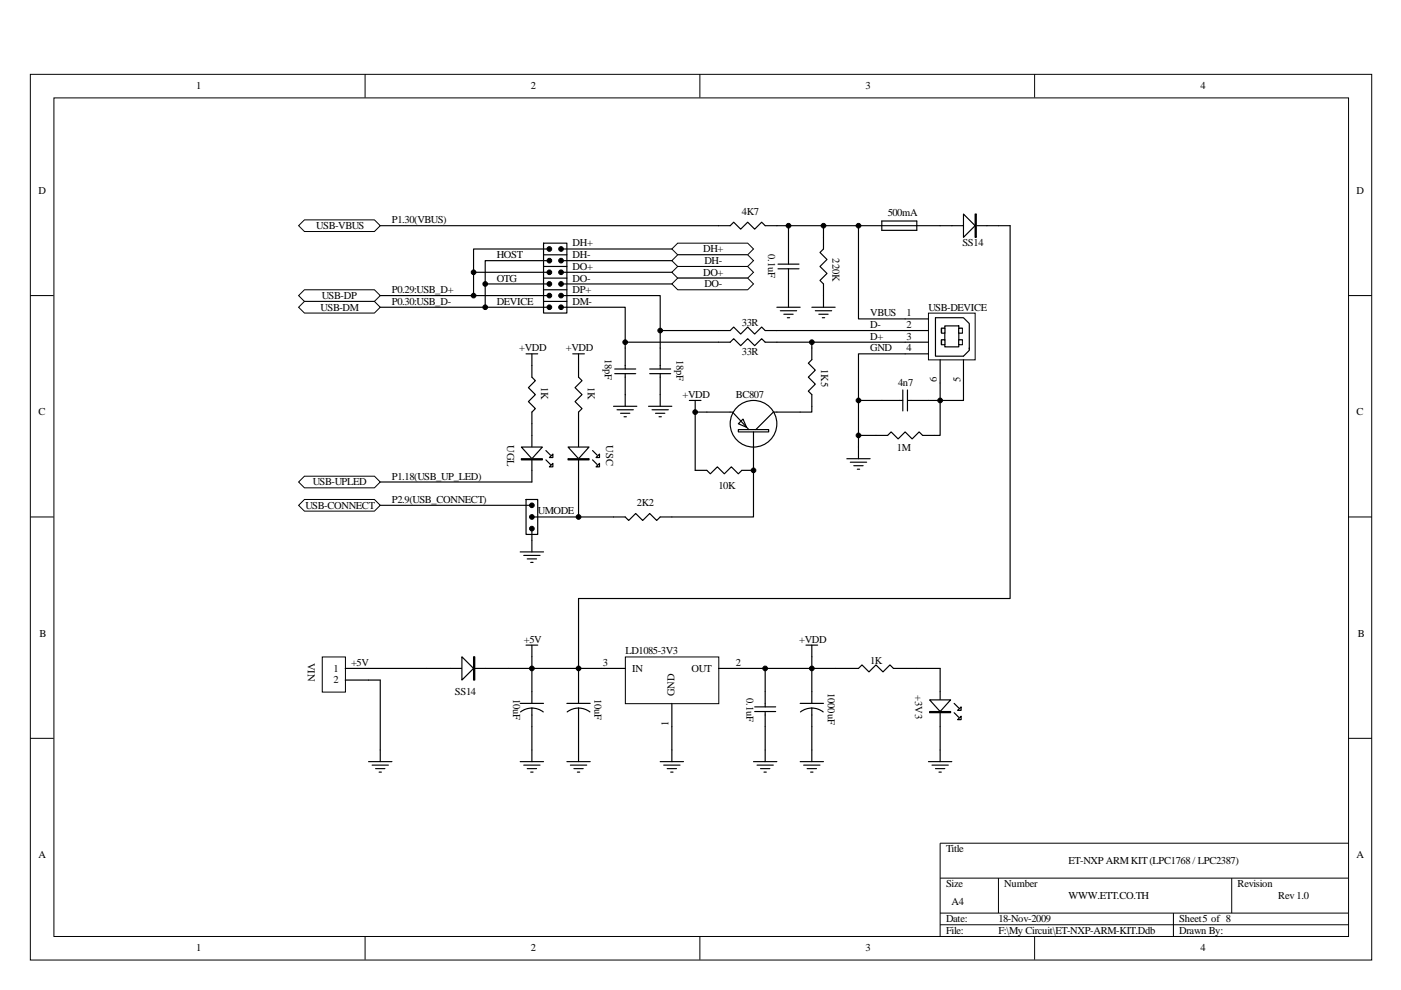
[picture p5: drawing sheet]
<svg xmlns="http://www.w3.org/2000/svg" width="297mm" height="210mm" viewBox="0 0 297 210" stroke-linecap="round" stroke-linejoin="round" font-family="sans-serif">
<g fill="none" stroke="#000" stroke-width=".21">
<path d="M6.4 15.8h284.4v187.8h-284.4zM77.4 15.7v5M148.4 15.7v5M219.4 15.7v5M11.4 20.8h274.5v177.8h-274.5zM6.4 62.7h5M285.9 62.7h4.9M6.4 109.6h5M285.9 109.6h4.9M6.4 156.5h5M285.9 156.5h4.9M285.9 178.8h-86.6v19.7"/>
<path d="M77.4 198.5v5M148.4 198.5v5M199.3 186.2h86.6M199.3 193.6h86.6M199.3 196.1h86.6M211.7 186.2v7.4M219.4 198.5v5M248.8 193.6v4.9M261.1 186.2v7.4"/>
</g>
<path d="M191.9 67.6h4.9M191.9 70.1h4.9M191.9 72.6h4.9M191.9 75h4.9" fill="none" stroke="#000" stroke-width=".25"/>
<path d="M196.9 66.5h9.9v9.8h-9.9z" fill="#fff"/>
<path d="M196.8 66.4h10v9.9h-10z" fill="none" stroke="#000" stroke-width=".21"/>
<path d="M200.3 69.1h3v4.4h-3zM200.3 69.6h-.7v1h.7M200.3 72.1h-.7v.9h.7M203.3 69.6h.7v1h-.7M203.3 72.1h.7v.9h-.7M205.5 73.8v.5l-1.2 1.2h-6v-8.1h6l1.2 1.2v5.4" fill="none" stroke="#000" stroke-width=".25"/>
<path d="M203.4 72.2h.6v.9h-.6z" fill="#fff"/>
<path d="M203.3 72.1h.7v1h-.7z" fill="none" stroke="#000" stroke-width=".21"/>
<path d="M203.4 69.7h.6v.9h-.6z" fill="#fff"/>
<path d="M203.3 69.6h.7v1h-.7z" fill="none" stroke="#000" stroke-width=".21"/>
<path d="M199.7 69.7h.6v.9h-.6z" fill="#fff"/>
<path d="M199.6 69.6h.7v1h-.7z" fill="none" stroke="#000" stroke-width=".21"/>
<path d="M199.7 72.2h.6v.9h-.6z" fill="#fff"/>
<path d="M199.6 72.1h.7v1h-.7z" fill="none" stroke="#000" stroke-width=".21"/>
<g fill="none" stroke="#000" stroke-width=".25">
<path d="M152.3 70.1h2.5l.8-.8 1.4 1.5 1.5-1.5 1.5 1.5 1.5-1.5 .7 .8h29.7M152.3 72.6h2.5l.8-.8 1.4 1.5 1.5-1.5 1.5 1.5 1.5-1.5 .7 .8h29.7M191.9 75h-9.9v9.9M199.3 76.3v8.6h-6.9M204.3 76.3v8.6h-5v7.4h-3.7l-.7-.7-1.5 1.5-1.5-1.5-1.5 1.5-1.5-1.5-.7 .7h-6.2v-7.4h9.4M149.9 87.4h4.9M159.8 94.8v4.9M164.7 87.4h5M179.5 97.3h5M180.3 98h3.4M181 98.7h2M181.8 99.5h.5"/>
<path d="M182 92.3v5M191.4 82.7v4.4M192.4 82.7v4.4"/>
<circle cx="159.8" cy="89.8" r="4.9"/>
</g>
<g fill="#fff" stroke="#000" stroke-width=".25">
<path d="M156.5 89.8l1-.9 .8 1.7z"/>
<path d="M156.5 91.1h6.5v.5h-6.5z" fill-rule="evenodd"/>
</g>
<g fill="none" stroke="#000" stroke-width=".25">
<path d="M130.3 79.2h4.5M130.3 78.2h4.5M132.6 73.8v4.4M132.6 79.2v6.9M132.6 72.6h19.7M137.7 79.2h4.5M137.7 78.2h4.5M140 79.2v6.9M152.3 70.1h-12.3v8.1M172.1 73.8v2.5l-.7 .7 1.5 1.5-1.5 1.5 1.5 1.4-1.5 1.5 .7 .8v2.4M122.7 89.8v12.4M125.6 97.5l1 1"/>
<path d="M125.6 95.5l1 1M130.1 86.1h4.9M130.8 86.9h3.5M131.6 87.6h1.9M132.3 88.4h.5M137.5 86.1h4.9M138.2 86.9h3.5M139 87.6h2M139.7 88.4h.5M146.2 84.9h2.4M147.4 84.9v14.8h2.5l.7 .8 1.5-1.5 1.5 1.5 1.5-1.5 1.4 1.5 .8-.8h2.5v9.9h-19.8l-.8 .8-1.5-1.5-1.4 1.5-1.5-1.5-1.5 1.5-.7-.8h-2.5M154.8 87.4h.5l3.5 3.7"/>
<path d="M159.8 91.6v3.4M164.7 87.4h-.7l-3.7 3.7"/>
</g>
<g fill="#fff" stroke="#000" stroke-width=".25">
<path d="M120.4 94.8h4.5l-2.2 2.5z"/>
<path d="M127.1 98.2v.8h-.7z"/>
<path d="M126.4 97l.7-.7v.7z"/>
<path d="M120.4 97.3h4.5v.2h-4.5z" fill-rule="evenodd"/>
</g>
<g fill="none" stroke="#000" stroke-width=".25">
<path d="M80.6 47.9h74.2l.8-.8 1.4 1.5 1.5-1.5 1.5 1.5 1.5-1.5 .7 .8h5v8.1M165 57h4.4M165 56h4.4M167.2 47.9h7.4v4.9l-.7 .7 1.4 1.5-1.4 1.5 1.4 1.5-1.4 1.5 .7 .7v4.9M167.2 57v8.1M174.6 47.9h7.4v19.7h9.9M121.4 75h2.5M122.7 75v5l.7 .7-1.5 1.5 1.5 1.5-1.5 1.5 1.5 1.4-.7 .8v2.4M164.7 65.1h5M165.4 65.9h3.5M166.2 66.6h2M166.9 67.4h.5"/>
<path d="M172.1 65.1h5M172.9 65.9h3.4M173.6 66.6h2M174.3 67.4h.5M112.8 109.6h9.9M122.7 102.2v7.4h7.4"/>
</g>
<path d="M63.3 47.9l1.2-1.3h14.9l1.2 1.3-1.2 1.2h-14.9z" fill-rule="evenodd" fill="#fff" stroke="#000" stroke-width=".21"/>
<path d="M112.8 77.5v2.5l.7 .7-1.5 1.5 1.5 1.5-1.5 1.5 1.5 1.4-.7 .8v14.8M115.7 97.5l1 1M115.7 95.5l1 1" fill="none" stroke="#000" stroke-width=".25"/>
<g fill="#fff" stroke="#000" stroke-width=".25">
<path d="M110.5 94.8h4.5l-2.2 2.5z"/>
<path d="M117.2 98.2v.8h-.7z"/>
<path d="M116.5 97l.7-.7v.7z"/>
<path d="M110.5 97.3h4.5v.2h-4.5z" fill-rule="evenodd"/>
</g>
<path d="M111.5 75h2.5M112.8 75v2.5" fill="none" stroke="#000" stroke-width=".25"/>
<path d="M64.5 105.9h14.9l1.2 1.2-1.2 1.3h-14.9l-1.2-1.3z" fill-rule="evenodd" fill="#fff" stroke="#000" stroke-width=".21"/>
<g fill="#000" stroke="#000" stroke-width=".21">
<circle cx="112.8" cy="112.1" r=".49"/>
<circle cx="112.8" cy="109.6" r=".49"/>
<circle cx="112.8" cy="107.1" r=".49"/>
</g>
<path d="M80.6 107.1h32.2M80.6 102.2h32.2M110.3 117h4.9M111 117.8h3.5M111.5 105.9h2.5v7.4h-2.5zM111.8 118.5h2M112.5 119.2h.5M112.8 112.1v4.9" fill="none" stroke="#000" stroke-width=".25"/>
<path d="M63.3 102.2l1.2-1.2h14.9l1.2 1.2-1.2 1.2h-14.9z" fill-rule="evenodd" fill="#fff" stroke="#000" stroke-width=".21"/>
<g fill="#000" stroke="#000" stroke-width=".21">
<circle cx="116.5" cy="52.8" r=".49"/>
<circle cx="116.5" cy="55.3" r=".49"/>
<circle cx="116.5" cy="57.7" r=".49"/>
<circle cx="119" cy="52.8" r=".49"/>
<circle cx="119" cy="55.3" r=".49"/>
<circle cx="119" cy="57.7" r=".49"/>
<circle cx="116.5" cy="60.2" r=".49"/>
<circle cx="116.5" cy="62.7" r=".49"/>
<circle cx="116.5" cy="65.1" r=".49"/>
<circle cx="119" cy="60.2" r=".49"/>
<circle cx="119" cy="62.7" r=".49"/>
<circle cx="119" cy="65.1" r=".49"/>
</g>
<path d="M115.2 51.6h5v14.8h-5zM115.2 54h5M115.2 56.5h5M115.2 59h5M116.5 55.3h-13.6v4.9M116.5 57.7h-16.1v5M116.5 52.8h-16.1v4.9M80.6 62.7h35.9M80.6 65.1h22.3M115.2 61.4h5M115.2 63.9h5M116.5 60.2h-13.6v4.9h13.6" fill="none" stroke="#000" stroke-width=".25"/>
<g fill="#fff" stroke="#000" stroke-width=".21">
<path d="M63.3 62.7l1.2-1.3h14.9l1.2 1.3-1.2 1.2h-14.9z" fill-rule="evenodd"/>
<path d="M64.5 63.9h14.9l1.2 1.2-1.2 1.3h-14.9l-1.2-1.3z" fill-rule="evenodd"/>
</g>
<path d="M182 47.9h29.7M187 46.9h7.4v1.9h-7.4z" fill="none" stroke="#000" stroke-width=".25"/>
<g fill="#fff" stroke="#000" stroke-width=".25">
<path d="M204.3 45.4l2.4 2.5-2.4 2.4z"/>
<path d="M206.7 45.4h.3v4.9h-.3z" fill-rule="evenodd"/>
</g>
<path d="M132.6 72.6v1.2M172.1 72.6v1.2M147.4 87.4h2.5M172.1 86.1v1.3h-2.4" fill="none" stroke="#000" stroke-width=".25"/>
<g fill="#fff" stroke="#000" stroke-width=".21">
<path d="M142.4 52.8l1.3-1.2h14.8l1.3 1.2-1.3 1.2h-14.8z" fill-rule="evenodd"/>
<path d="M142.4 55.3l1.3-1.3h14.8l1.3 1.3-1.3 1.2h-14.8z" fill-rule="evenodd"/>
<path d="M142.4 57.7l1.3-1.2h14.8l1.3 1.2-1.3 1.3h-14.8z" fill-rule="evenodd"/>
<path d="M142.4 60.2l1.3-1.2h14.8l1.3 1.2-1.3 1.2h-14.8z" fill-rule="evenodd"/>
</g>
<path d="M119 52.8h23.4M119 55.3h23.4M119 57.7h23.4M119 65.1h13.6v7.5M119 62.7h21v7.4M119 60.2h23.4" fill="none" stroke="#000" stroke-width=".25"/>
<path d="M132.7 139.4h19.7v9.8h-19.7z" fill="#fff"/>
<path d="M132.6 139.3h19.8v9.9h-19.8z" fill="none" stroke="#000" stroke-width=".21"/>
<path d="M127.6 141.7h5M142.4 149.1v5M152.3 141.7h5" fill="none" stroke="#000" stroke-width=".25"/>
<path d="M68.4 139.4h4.8v7.3h-4.8z" fill="#fff"/>
<path d="M68.3 139.3h4.9v7.4h-4.9z" fill="none" stroke="#000" stroke-width=".21"/>
<path d="M73.2 141.7h4.9M73.2 144.2h4.9M90.5 141.7h17.3" fill="none" stroke="#000" stroke-width=".25"/>
<g fill="#fff" stroke="#000" stroke-width=".25">
<path d="M97.9 139.3l2.5 2.4-2.5 2.5z"/>
<path d="M100.4 139.3h.3v4.9h-.3z" fill-rule="evenodd"/>
</g>
<g fill="none" stroke="#000" stroke-width=".25">
<path d="M111.5 136.8h2.5M112.8 136.8v2.5M107.8 141.7h19.8M110.3 149.1h4.9M112.8 150.1l1.5 .3 .9 .5M112.8 150.1l-1.5 .3-.9 .5M112.8 141.7v7.4M112.8 150.1v11.4M120.2 149.1h4.9M122.7 150.1l1.5 .3 .9 .5M122.7 150.1l-1.6 .3-.9 .5M122.7 141.7v7.4"/>
<path d="M122.7 150.1v11.4M142.4 154.1v7.4M160 150.9h4.5M160 149.9h4.5M162.2 146.7v3.2M162.2 150.9v3.2M162.2 159v2.5M169.7 149.1h4.9M172.1 150.1l1.5 .3 .9 .5M172.1 150.1l-1.5 .3-.9 .5M172.1 146.7v2.4M172.1 150.1v4"/>
<path d="M172.1 159v2.5M177.1 141.7h4.9l.8-.7 1.4 1.5 1.5-1.5 1.5 1.5 1.5-1.5 .7 .7h5M199.3 141.7v19.8M202.3 151.1l1 1M202.3 149.1l1 1M110.3 161.5h4.9M111 162.2h3.5M111.8 163h2M112.5 163.7h.5M120.2 161.5h4.9M120.9 162.2h3.5M121.7 163h2"/>
<path d="M122.4 163.7h.5M140 161.5h4.9M140.7 162.2h3.5M141.5 163h1.9M142.2 163.7h.5M159.8 161.5h4.9M160.5 162.2h3.5M161.2 163h2M162 163.7h.5M169.7 161.5h4.9M170.4 162.2h3.5M171.1 163h2"/>
<path d="M171.9 163.7h.5M196.8 161.5h5M197.6 162.2h3.5M198.3 163h2M199.1 163.7h.5"/>
</g>
<g fill="#fff" stroke="#000" stroke-width=".25">
<path d="M197.1 148.4h4.4l-2.2 2.5z"/>
<path d="M203 152.6l.8-.8v.8z"/>
<path d="M203 150.6l.8-.7v.7z"/>
<path d="M197.1 150.9h4.4v.2h-4.4z" fill-rule="evenodd"/>
</g>
<g fill="none" stroke="#000" stroke-width=".25">
<path d="M211.7 47.9h2.5v79h-91.5v14.8M112.8 139.3v2.4M170.9 136.8h2.5M172.1 136.8v9.9M78.1 141.7h12.4M78.1 144.2h2.5v17.3M157.3 141.7h19.8M162.2 141.7v5M162.2 154.1v4.9M172.1 154.1v4.9M194.4 141.7h4.9M78.1 161.5h5"/>
<path d="M78.9 162.2h3.4M79.6 163h2M80.4 163.7h.5"/>
</g>
<g fill="#000" stroke="#000" stroke-width=".21">
<circle cx="100.4" cy="57.7" r=".49"/>
<circle cx="167.2" cy="47.9" r=".49"/>
<circle cx="174.6" cy="47.9" r=".49"/>
<circle cx="182" cy="47.9" r=".49"/>
<circle cx="100.4" cy="62.7" r=".49"/>
<circle cx="102.9" cy="60.2" r=".49"/>
<circle cx="102.9" cy="65.1" r=".49"/>
<circle cx="132.6" cy="72.6" r=".49"/>
<circle cx="140" cy="70.1" r=".49"/>
<circle cx="172.1" cy="72.6" r=".49"/>
<circle cx="147.4" cy="87.4" r=".49"/>
<circle cx="159.8" cy="99.7" r=".49"/>
<circle cx="182" cy="84.9" r=".49"/>
<circle cx="182" cy="92.3" r=".49"/>
<circle cx="199.3" cy="84.9" r=".49"/>
<circle cx="122.7" cy="109.6" r=".49"/>
<circle cx="112.8" cy="141.7" r=".49"/>
<circle cx="122.7" cy="141.7" r=".49"/>
<circle cx="162.2" cy="141.7" r=".49"/>
<circle cx="172.1" cy="141.7" r=".49"/>
</g>
<g font-size="2.2">
<text x="41.6" y="18.9">1</text>
<text x="112.5" y="18.9">2</text>
<text x="183.5" y="18.9">3</text>
<text x="254.5" y="18.9">4</text>
<text x="8.1" y="41.2">D</text>
<text x="287.6" y="41.2">D</text>
<text x="83.1" y="47.3">P1.30(VBUS)</text>
<text x="157.3" y="45.6">4K7</text>
<text x="188.2" y="45.8">500mA</text>
<text x="67.1" y="48.5">USB-VBUS</text>
<text x="121.4" y="52.3">DH+</text>
<text x="149.1" y="53.5">DH+</text>
<text x="162.9" y="53.8" transform="rotate(90 162.9 53.8)">0.1uF</text>
<text x="204" y="52.3">SS14</text>
<text x="105.3" y="54.7">HOST</text>
<text x="105.3" y="59.7">OTG</text>
<text x="121.4" y="59.7">DO-</text>
<text x="121.4" y="57.2">DO+</text>
<text x="121.4" y="54.7">DH-</text>
<text x="149.1" y="58.4">DO+</text>
<text x="149.4" y="56">DH-</text>
<text x="176.5" y="54.8" transform="rotate(90 176.5 54.8)">220K</text>
<text x="68" y="65.9">USB-DM</text>
<text x="68.2" y="63.4">USB-DP</text>
<text x="83.1" y="64.6">P0.30:USB_D-</text>
<text x="83.1" y="62.2">P0.29:USB_D+</text>
<text x="105.3" y="64.6">DEVICE</text>
<text x="121.4" y="62.2">DP+</text>
<text x="121.4" y="64.6">DM-</text>
<text x="149.4" y="60.9">DO-</text>
<text x="196.8" y="65.9">USB-DEVICE</text>
<text x="157.3" y="69.1">33R</text>
<text x="184.5" y="67.1">VBUS</text>
<text x="184.5" y="69.5">D-</text>
<text x="192.2" y="67.1">1</text>
<text x="192.2" y="69.5">2</text>
<text x="110.1" y="74.5">+VDD</text>
<text x="120" y="74.5">+VDD</text>
<text x="128.3" y="76" transform="rotate(90 128.3 76)">18pF</text>
<text x="143.4" y="76.3" transform="rotate(90 143.4 76.3)">18pF</text>
<text x="157.3" y="75.3">33R</text>
<text x="184.5" y="72.1">D+</text>
<text x="184.5" y="74.5">GND</text>
<text x="192.2" y="72.1">3</text>
<text x="192.2" y="74.5">4</text>
<text x="114.7" y="82" transform="rotate(90 114.7 82)">1K</text>
<text x="124.6" y="82" transform="rotate(90 124.6 82)">1K</text>
<text x="174.1" y="78.2" transform="rotate(90 174.1 78.2)">1K5</text>
<text x="190.4" y="81.9">4n7</text>
<text x="198.6" y="81" transform="rotate(-90 198.6 81)">6</text>
<text x="203.6" y="81" transform="rotate(-90 203.6 81)">5</text>
<text x="8.1" y="88.1">C</text>
<text x="144.7" y="84.4">+VDD</text>
<text x="156" y="84.4">BC807</text>
<text x="287.6" y="88.1">C</text>
<text x="107.5" y="94.3" transform="rotate(90 107.5 94.3)">UGL</text>
<text x="128.5" y="94.3" transform="rotate(90 128.5 94.3)">USC</text>
<text x="190.2" y="95.5">1M</text>
<text x="83.1" y="101.7">P1.18(USB_UP_LED)</text>
<text x="64.8" y="107.9">USB-CONNECT</text>
<text x="66.3" y="102.9">USB-UPLED</text>
<text x="83.1" y="106.6">P2.9(USB_CONNECT)</text>
<text x="135" y="107.4">2K2</text>
<text x="152.3" y="103.6">10K</text>
<text x="114" y="109.1">UMODE</text>
<text x="8.4" y="135.1">B</text>
<text x="111.1" y="136.2">+5V</text>
<text x="169.4" y="136.2">+VDD</text>
<text x="287.9" y="135.1">B</text>
<text x="65.3" y="140.5" transform="rotate(90 65.3 140.5)">VIN</text>
<text x="70.7" y="142.4">1</text>
<text x="74.4" y="141.2">+5V</text>
<text x="127.8" y="141.2">3</text>
<text x="132.6" y="138.7">LD1085-3V3</text>
<text x="134" y="142.4">IN</text>
<text x="146.6" y="142.4">OUT</text>
<text x="156" y="141.2">2</text>
<text x="184.5" y="140.7">1K</text>
<text x="70.7" y="144.9">2</text>
<text x="96.4" y="147.4">SS14</text>
<text x="108.8" y="148.2" transform="rotate(90 108.8 148.2)">10uF</text>
<text x="126.1" y="148.2" transform="rotate(90 126.1 148.2)">10uF</text>
<text x="143" y="147.7" transform="rotate(-90 143 147.7)">GND</text>
<text x="158.2" y="147.9" transform="rotate(90 158.2 147.9)">0.1uF</text>
<text x="175.5" y="146.9" transform="rotate(90 175.5 146.9)">1000uF</text>
<text x="194.1" y="147.4" transform="rotate(90 194.1 147.4)">+3V3</text>
<text x="141.7" y="153.9" transform="rotate(-90 141.7 153.9)">1</text>
<text x="8.1" y="182">A</text>
<text x="200.6" y="180.7">Title</text>
<text x="226.6" y="183.2">ET-NXP ARM KIT (LPC1768 / LPC2387)</text>
<text x="287.6" y="182">A</text>
<text x="200.6" y="188.1">Size</text>
<text x="201.8" y="191.9">A4</text>
<text x="212.9" y="188.1">Number</text>
<text x="226.6" y="190.6">WWW.ETT.CO.TH</text>
<text x="262.4" y="188.1">Revision</text>
<text x="271" y="190.6">Rev 1.0</text>
<text x="200.6" y="195.5">Date:</text>
<text x="211.7" y="195.5">18-Nov-2009</text>
<text x="250" y="195.5">Sheet5 of 8</text>
<text x="41.6" y="201.7">1</text>
<text x="112.5" y="201.7">2</text>
<text x="183.5" y="201.7">3</text>
<text x="200.6" y="198">File:</text>
<text x="211.7" y="198">F:\My Circuit\ET-NXP-ARM-KIT.Ddb</text>
<text x="250" y="198">Drawn By:</text>
<text x="254.5" y="201.7">4</text>
</g>
</svg>
